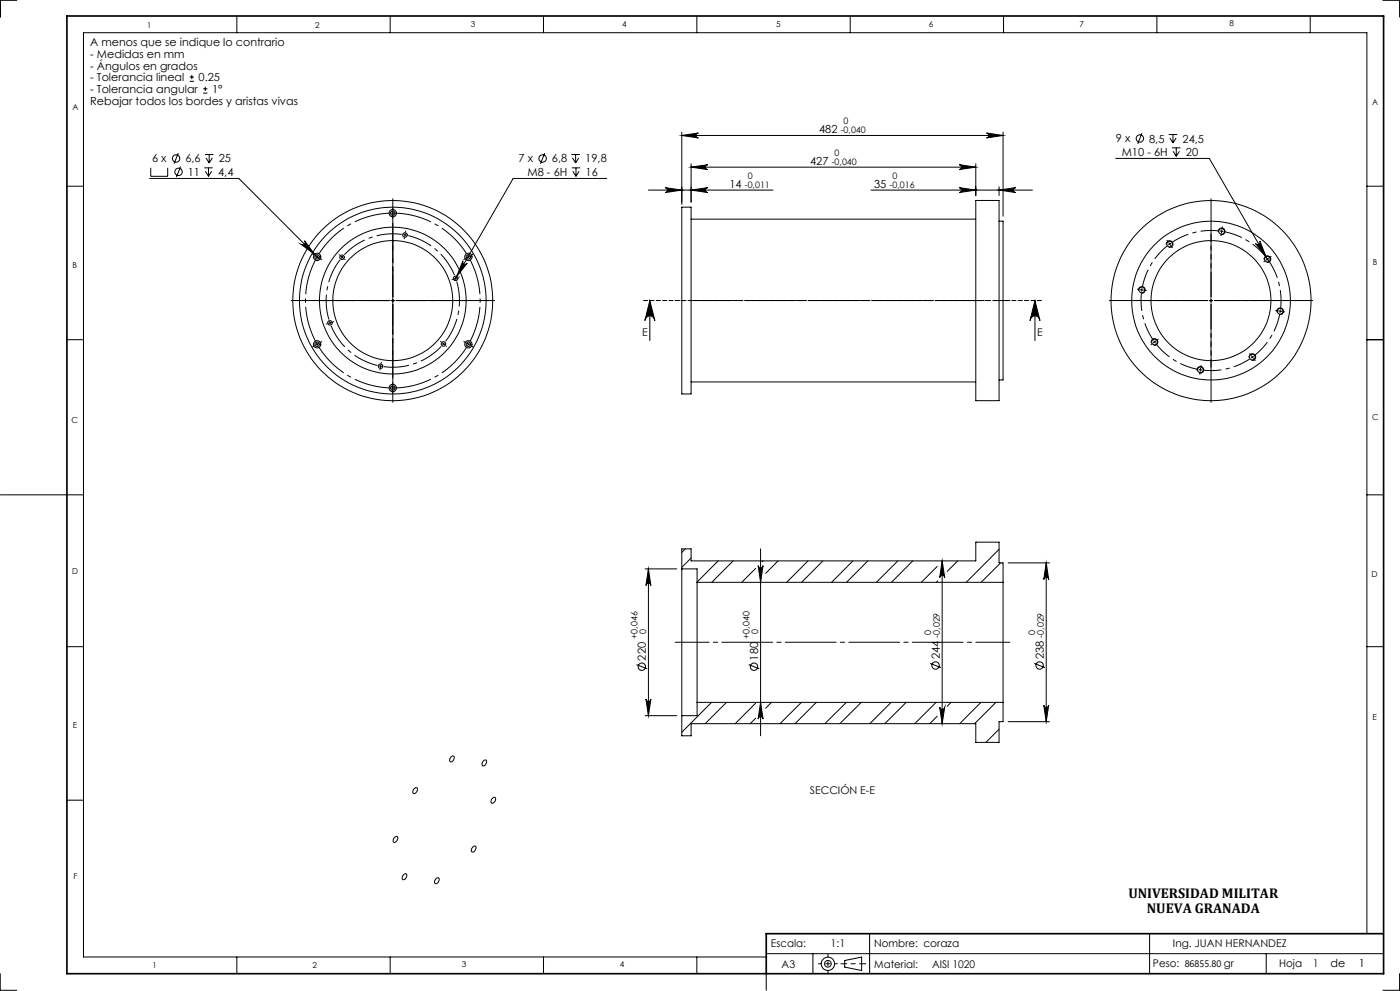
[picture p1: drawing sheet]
<svg xmlns="http://www.w3.org/2000/svg" width="420mm" height="297mm" viewBox="0 0 420 297" stroke-linecap="round" stroke-linejoin="round" font-family="sans-serif">
<g fill="none" stroke="#000" stroke-width=".3">
<path d="M5 .1h-4.9v5M71 4.8v5M117.1 4.8v5M163.1 4.8v5M209.1 4.8v5M255.1 4.8v5M301.1 4.8v5M347.1 4.8v5M393.1 4.8v5M414.9 .1h5v5M56.9 24.4h1.3M56.9 23.1h1.3"/>
<path d="M57.5 22.5v1.2M61 27.9h1.2M61 26.6h1.2M61.6 26v1.3M204.5 39.6v21.7M295.9 39.9l5 .7-5 .7a.74 .74 0 0 0 .7-.7 .74 .74 0 0 0-.7-.7zM300.9 39.6v25.2M342.6 39.9l-1.3 3.2M20.1 55.8h4.9M44.9 53.5h26.7l24.3 24.2M45.2 50.3v2.5h5.1v-2.5M53.5 45.9l-1.3 3.2"/>
<path d="M54.2 49.9l-1.3 3.2M61.3 50.3h2.5M61.5 46.3h2.5M61.6 51.3l.9 1.5M61.8 47.3l1 1.6M62.5 50.3v2.5M62.8 46.3v2.6M63.5 51.3l-1 1.5M63.7 47.3l-.9 1.6M163.4 45.9l-1.3 3.2M171.4 46.3h2.6M171.5 50.3h2.6"/>
<path d="M171.7 47.3l1 1.6M171.8 51.3l1 1.5M172.7 46.3v2.6M172.8 50.3v2.5M173.6 47.3l-.9 1.6M173.7 51.3l-.9 1.5M182 53.5h-28l-17.7 30.5M194.5 57h37.4M199.5 56.2l5 .8-5 .7a.74 .74 0 0 0 .8-.7 .74 .74 0 0 0-.8-.8zM204.5 40.6h96.4M204.5 40.6l5-.7a.74 .74 0 0 0-.7 .7 .74 .74 0 0 0 .7 .7zM207.3 49.1v11.5"/>
<path d="M207.3 50.1h85.4M207.3 57l5-.8a.74 .74 0 0 0-.7 .8 .74 .74 0 0 0 .7 .7zM207.3 50.1l5-.7a.74 .74 0 0 0-.7 .7 .74 .74 0 0 0 .7 .7zM261.3 57h48.4M287.7 56.2l5 .8-5 .7a.74 .74 0 0 0 .7-.7 .74 .74 0 0 0-.7-.8zM287.7 49.4l5 .7-5 .7a.74 .74 0 0 0 .7-.7 .74 .74 0 0 0-.7-.7zM292.7 49.1v9.5M299.7 56v2.6M299.7 57l5-.8a.74 .74 0 0 0-.7 .8 .74 .74 0 0 0 .7 .7zM334.7 47.5h28.1l17.8 30.9M350.6 40.3h2.6M350.9 41.3l1 1.6"/>
<path d="M351.6 44.3h2.6M351.9 40.3v2.6M351.9 45.3l1 1.5M352.8 41.3l-.9 1.6M352.9 44.3v2.5M353.8 45.3l-.9 1.5M410.1 55.8h5M90.3 73.2a.76 .76 0 0 0 1 0 .76 .76 0 0 0 .1-1.1l3 4.1zM94.7 76.7l.4 .3M95.1 77l.5 .3M95.1 77l-.2 .4M95.4 76.5l-.3 .5"/>
<path d="M102.2 76.8l.4 .3M102.6 77.1l.4 .3M102.6 77.1l-.3 .4M102.9 76.7l-.3 .4M138.9 78.1a.74 .74 0 0 0 .3 1 .74 .74 0 0 0 1-.2l-3.2 3.9zM204.5 62.1h2.8v56h-2.8zM207.3 65.7h85.4M292.7 60.1h7v60h-7zM299.7 66.3h1.2v47.6h-1.2M349.9 73.4a.99 .99 0 0 1 .9-1.2 .99 .99 0 0 1 1.1 1 .99 .99 0 0 1-1.3 .9M365.5 69.6a1.01 1.01 0 0 1 .9-1.3 1.01 1.01 0 0 1 1.1 1.1 1.01 1.01 0 0 1-1.3 .9M376.7 73a.75 .75 0 0 0 1 .2 .75 .75 0 0 0 .3-1l1.8 4.7z"/>
<path d="M379.3 77.9a.99 .99 0 0 1 .8-1.2 .99 .99 0 0 1 1.1 1.1 .99 .99 0 0 1-1.2 .8M117.3 90.1h1M117.8 89.6v1M194.9 90.1v12M194.9 90.1l1.6 6a1.5 1.5 0 0 0-1.5-1.4 1.5 1.5 0 0 0-1.5 1.4zM310.5 90.1v12M310.5 90.1l1.5 6a1.5 1.5 0 0 0-1.5-1.4 1.5 1.5 0 0 0-1.5 1.4zM341.6 87.1a1.01 1.01 0 0 1 .9-1.2 1.01 1.01 0 0 1 1 1.1 1.01 1.01 0 0 1-1.2 .9M342.1 86.8l.9 .2M342.6 86.4l-.1 1M362.8 90.1h1M363.3 89.6v1"/>
<path d="M383.1 93.6a1.01 1.01 0 0 1 .9-1.3 1.01 1.01 0 0 1 1.1 1.1 1.01 1.01 0 0 1-1.3 .9M20.1 101.8h4.9M207.3 114.5h85.4M345.4 102.8a.99 .99 0 0 1 .9-1.3 .99 .99 0 0 1 1 1.1 .99 .99 0 0 1-1.2 .9M359.1 111.1a1 1 0 0 1 .9-1.3 1 1 0 0 1 1.1 1.1 1 1 0 0 1-1.3 .9M374.8 107.3a.99 .99 0 0 1 .8-1.3 .99 .99 0 0 1 1.1 1.1 .99 .99 0 0 1-1.2 .9M410.1 101.8h5M.1 148.3h24.9M410.1 148.3h5M193.5 170.5h9.5M194.5 170.5l.8 5a.74 .74 0 0 0-.8-.7 .74 .74 0 0 0-.7 .7zM194.5 170.5v44"/>
<path d="M204.5 170.5v44M204.5 170.5h4.6v4M204.5 170.5v-6h2.8v3.6h85.4v-5.6h7v6.2h1.2v5.8M205.6 164.5l-1.1 1.1M207.3 167.2l-2.8 2.8M209.1 174.5v36M209.1 174.5h91.8M215.4 168.1l-6.3 6.3M220 168.1l-6.5 6.4M226.7 170.4l-4.2 4.1M227.4 169.5a.74 .74 0 0 0 .8 .7 .74 .74 0 0 0 .7-.7l-.7 5zM228.2 164.5v56"/>
<path d="M228.9 168.1l-.2 .2M233.4 168.1l-3.7 3.7M242.4 168.1l-6.4 6.4M246.9 168.1l-6.4 6.4M255.9 168.1l-6.4 6.4M260.3 168.1l-6.3 6.4M269.3 168.1l-6.4 6.4M273.8 168.1l-6.4 6.4M281.2 169.8l-4.8 4.7M281.3 174.1l-.4 .4M282.6 168.1l.8 5a.76 .76 0 0 0-.7-.7 .76 .76 0 0 0-.8 .7zM282.6 168.1v48.8"/>
<path d="M287.3 168.1l-3.1 3.1M292.9 162.5l-.2 .2M299.7 164.6l-9.8 9.9M300.2 168.7l-5.8 5.8M300.9 174.5v36M302.4 168.7h12.5M313.9 168.7l.7 5a.74 .74 0 0 0-.7-.7 .74 .74 0 0 0-.8 .7zM313.9 168.7v47.6M20.1 193.8h4.9M191 199.2l3.1 1.2M224.6 199.2l3.2 1.2M279.1 198.8l3.2 1.3"/>
<path d="M310.3 198.8l3.2 1.3M410.1 193.8h5M193.5 214.5h9.5M193.8 209.5a.74 .74 0 0 0 .7 .7 .74 .74 0 0 0 .8-.7l-.8 5zM209.1 210.5v4h-4.6M209.1 210.5h91.8M213.5 210.5l-9 9M217.9 210.5l-6.3 6.4M226.7 210.7l-6.1 6.2M226.7 215.3l-1.7 1.6M228.2 210.5l.7 5a.74 .74 0 0 0-.7-.7 .74 .74 0 0 0-.8 .7zM231.4 210.5l-1.7 1.8"/>
<path d="M240.4 210.5l-6.4 6.4M244.9 210.5l-6.4 6.4M253.9 210.5l-6.4 6.4M258.4 210.5l-6.4 6.4M267.3 210.5l-6.4 6.4M271.9 210.5l-6.5 6.4M280.8 210.5l-6.4 6.4M281.2 214.7l-2.3 2.2M281.9 211.9a.76 .76 0 0 0 .8 .7 .76 .76 0 0 0 .7-.7l-.8 5zM285.3 210.5l-1.1 1.2M294.3 210.5l-6.4 6.4M298.8 210.5l-6.4 6.4"/>
<path d="M299.7 218.5l-3.9 4M300.9 210.5v5.8h-1.2v6.2h-7v-5.6h-85.4v3.6h-2.8v-6M302.4 216.3h12.5M313.1 211.3a.74 .74 0 0 0 .8 .7 .74 .74 0 0 0 .7-.7l-.7 5zM20.1 239.8h4.9M124.4 236.3a.57 .57 0 0 1 .8-.1 .57 .57 0 0 1-.1 .9 .69 .69 0 0 1-.5 .7 .69 .69 0 0 1-.8-.4zM135.4 226.8a.57 .57 0 0 1 .9-.1 .57 .57 0 0 1-.1 .9 .69 .69 0 0 1-.5 .7 .69 .69 0 0 1-.8-.4zM145.1 228a.57 .57 0 0 1 .9-.1 .57 .57 0 0 1-.1 .9 .67 .67 0 0 1-.5 .7 .67 .67 0 0 1-.8-.4zM147.6 239.4a.61 .61 0 0 1 1-.4 .61 .61 0 0 1 0 1 .69 .69 0 0 1-.5 .7 .69 .69 0 0 1-.8-.4zM118.3 251.1a.59 .59 0 0 1 .9-.4 .59 .59 0 0 1 0 1 .66 .66 0 0 1-.5 .7 .66 .66 0 0 1-.8-.4zM141.9 253.8a.56 .56 0 0 1 .9-.1 .56 .56 0 0 1-.1 .9 .66 .66 0 0 1-.5 .7 .66 .66 0 0 1-.8-.4zM121.1 262.1a.57 .57 0 0 1 .9-.1 .57 .57 0 0 1-.1 .9 .66 .66 0 0 1-.5 .7 .66 .66 0 0 1-.8-.4z"/>
<path d="M130.9 263.3a.56 .56 0 0 1 .9-.1 .56 .56 0 0 1-.2 .9 .66 .66 0 0 1-.5 .7 .66 .66 0 0 1-.7-.4zM260.9 279.8v12M344.9 279.8v12M410.1 279.8v-270h-385.1v277h205M.1 291.8v5h4.9M71 286.8v5M117.1 286.8v5M163.1 286.8v5M209.1 286.8v5M229.9 291.8v5M229.9 285.8h185M243.9 285.8v6"/>
<path d="M252.3 288.9h1.1M253.4 287.9l5.1-1.1v4.1l-5.1-1.1zM258.5 288.9h1.2M379.9 285.8v6M419.9 291.8v5h-5"/>
<circle cx="52.8" cy="47.5" r="1.12"/>
<circle cx="53.6" cy="51.5" r="1.12"/>
<circle cx="162.8" cy="47.5" r="1.12"/>
<circle cx="342" cy="41.5" r="1.11"/>
<circle cx="95.1" cy="77" r=".66"/>
<circle cx="95.1" cy="77" r="1.1"/>
<circle cx="102.6" cy="77.1" r=".68"/>
<circle cx="117.8" cy="63.9" r="1.1"/>
<circle cx="117.8" cy="63.9" r=".67"/>
<circle cx="121.5" cy="70.4" r=".69"/>
<circle cx="140.5" cy="77" r="1.09"/>
<circle cx="140.5" cy="77" r=".67"/>
<circle cx="350.9" cy="73.2" r=".85"/>
<circle cx="366.5" cy="69.3" r=".84"/>
<circle cx="380.2" cy="77.7" r=".85"/>
<circle cx="99" cy="96.8" r=".69"/>
<circle cx="117.8" cy="90.1" r="18"/>
<circle cx="117.8" cy="90.1" r="30"/>
<circle cx="117.8" cy="90.1" r="28"/>
<circle cx="117.8" cy="90.1" r="22"/>
<circle cx="136.7" cy="83.4" r=".69"/>
<circle cx="342.5" cy="86.9" r=".85"/>
<circle cx="363.3" cy="90.1" r="30"/>
<circle cx="363.3" cy="90.1" r="18"/>
<circle cx="363.3" cy="90.1" r="23.8"/>
<circle cx="384.1" cy="93.3" r=".84"/>
<circle cx="95.1" cy="103.2" r=".66"/>
<circle cx="95.1" cy="103.2" r="1.1"/>
<circle cx="114.2" cy="109.7" r=".69"/>
<circle cx="117.8" cy="116.3" r="1.1"/>
<circle cx="117.8" cy="116.3" r=".67"/>
<circle cx="133" cy="103.1" r=".68"/>
<circle cx="140.5" cy="103.2" r="1.09"/>
<circle cx="140.5" cy="103.2" r=".67"/>
<circle cx="346.4" cy="102.5" r=".85"/>
<circle cx="360.1" cy="110.8" r=".85"/>
<circle cx="375.7" cy="107" r=".85"/>
<circle cx="192.5" cy="199.8" r="1.11"/>
<circle cx="226.2" cy="199.8" r="1.11"/>
<circle cx="280.7" cy="199.4" r="1.12"/>
<circle cx="311.9" cy="199.4" r="1.12"/>
<circle cx="248.4" cy="288.9" r=".98"/>
<circle cx="248.4" cy="288.9" r="2"/>
</g>
<g fill="none" stroke="#000" stroke-width=".3" stroke-dasharray="15.2 1.3 1.3 1.3" stroke-linecap="butt">
<path d="M117.8 63.9h-.5M117.8 63.9h.5M121.5 70.4l-.5-.1M121.5 70.4l.5 .1M140.5 77l-.2-.5M140.5 77l.3 .4M350.9 73.1l-.4 .3M350.9 73.1l.4-.3M366.5 69.3l-.5-.1M366.5 69.3l.5 .1M380.3 77.7l-.3-.4M380.3 77.7l.2 .4"/>
<path d="M99 96.7l.2 .5M99 96.7l-.2-.4M136.7 83.4l-.2-.5M136.7 83.4l.2 .5M384.1 93.3v-.5M384.1 93.3l-.1 .5M95.2 103.2l.2 .4M95.2 103.2l-.3-.5M114.2 109.7l.5 .1M114.2 109.7l-.5-.1M117.8 116.3h.5M117.8 116.3h-.5"/>
<path d="M133 103.1l.4-.4M133 103.1l-.3 .3M140.5 103.2l.3-.5M140.5 103.2l-.2 .4M346.4 102.5l.3 .4M346.4 102.5l-.3-.4M360.1 110.8l.5 .1M360.1 110.8l-.5-.1M375.7 107l.4-.3M375.7 107l-.4 .3"/>
</g>
<path d="M350.1 73.7a21 21 0 0 0-7.4 12.2M365.5 69.2a21 21 0 0 0-13.8 3.4M379.6 76.9a21 21 0 0 0-12.1-7.4M342.4 87.9a21 21 0 0 0 3.4 13.8M384.2 92.3a21 21 0 0 0-3.4-13.8M347 103.3a21 21 0 0 0 12.1 7.3M361.1 111a21 21 0 0 0 13.8-3.4M376.5 106.4a21 21 0 0 0 7.4-12.1" fill="none" stroke="#000" stroke-width=".3" stroke-dasharray="15.2 1.3 1.3 1.3" stroke-dashoffset="9.9" stroke-linecap="butt"/>
<path d="M94.7 77.8a26.2 26.2 0 0 0 0 24.5M116.8 63.9a26.2 26.2 0 0 0-21.1 12.2M140 76.1a26.2 26.2 0 0 0-21.2-12.2M95.7 104a26.2 26.2 0 0 0 21.1 12.3M118.8 116.3a26.2 26.2 0 0 0 21.2-12.3M141 102.3a26.2 26.2 0 0 0 0-24.5" fill="none" stroke="#000" stroke-width=".3" stroke-dasharray="15.2 1.3 1.3 1.3" stroke-dashoffset="4.4" stroke-linecap="butt"/>
<path d="M102 77.9a20 20 0 0 0-3.3 17.9M120.5 70.2a20 20 0 0 0-17.2 6.1M99.3 97.7a20 20 0 0 0 13.9 11.8M136.3 82.5a20 20 0 0 0-13.8-11.9M115.2 109.9a20 20 0 0 0 17.2-6.1M133.7 102.3a20 20 0 0 0 3.3-17.9" fill="none" stroke="#000" stroke-width=".3" stroke-dasharray="15.2 1.3 1.3 1.3" stroke-dashoffset="7.7" stroke-linecap="butt"/>
<g fill="none" stroke="#000" stroke-width=".3" stroke-dasharray="15.2 1.3 1.3 1.3">
<path d="M94.3 76.5l-.5-.3M96 77.5l.5 .3M101.9 76.4l-.2-.1M103.4 77.7l.1 .1M117.8 63.9v-.5M117.8 63.9v.5M117.8 62.9v-.6M117.8 64.9v.6M121.3 71.4v.2M121.5 70.4l.1-.5M121.5 70.4l-.1 .5M121.7 69.4v-.2"/>
<path d="M139.7 77.5l-.6 .3M140.5 77l.5-.3M140.5 77l-.4 .2M141.4 76.5l.5-.3M350.3 72.3l-.2-.3M350.9 73.1l-.3-.4M350.9 73.1l.3 .4M351.5 73.9l.2 .3M366.4 70.3l-.1 .3M366.5 69.3l.1-.5M366.5 69.3l-.1 .5M366.7 68.3v-.3"/>
<path d="M379.4 78.2l-.2 .3M380.3 77.7l.4-.3M380.3 77.7l-.5 .2M381.1 77.1l.2-.2M98 97.1h-.1M99 96.7l-.5 .2M99 96.7l.5-.1M99.9 96.4l.2-.1M117.8 90.1v-.5M117.8 90.1h-.5M117.8 90.1v.5M117.8 90.1h.5"/>
<path d="M135.8 83.7l-.2 .1M136.7 83.4l.5-.2M136.7 83.4l-.5 .2M137.6 83.1l.2-.1M302.9 90.1h-3.2M341.6 86.7h-.4M343.5 87l.4 .1M363.3 90.1v-.5M363.3 90.1h-.5M363.3 90.1v.5M363.3 90.1h.5M383.1 93.1h-.4"/>
<path d="M384.1 93.3h.5M384.1 93.3l-.5-.1M385.1 93.4l.3 .1M94.3 103.7l-.5 .3M95.2 103.2l-.5 .2M95.2 103.2l.4-.3M96 102.7l.5-.3M114 110.7v.2M114.2 109.7l-.1 .5M114.2 109.7l.1-.5M114.4 108.8v-.2M117.8 116.3v.5"/>
<path d="M117.8 116.3v-.5M117.8 117.3v.6M117.8 115.3v-.6M132.3 102.4l-.2-.1M133 103.1l.4 .3M133 103.1l-.3-.4M133.8 103.7l.1 .1M139.7 102.7l-.6-.3M140.5 103.2l.5 .2M140.5 103.2l-.4-.3M141.4 103.7l.5 .3M345.6 103.1l-.3 .2"/>
<path d="M346.4 102.5l-.4 .3M346.4 102.5l.4-.3M347.2 101.9l.3-.2M360 111.8l-.1 .4M360.1 110.8l-.1 .5M360.1 110.8l.1-.5M360.3 109.8v-.3M375.1 106.2l-.2-.3M375.7 107l.3 .4M375.7 107l-.3-.4M376.3 107.8l.2 .3"/>
</g>
<path d="M362.3 90.1h-18.9M363.3 89.1v-18.9M363.3 91.1v18.9M364.3 90.1h18.9" fill="none" stroke="#000" stroke-width=".3" stroke-dasharray="15.2 1.3 1.3 1.3" stroke-dashoffset="7.7"/>
<path d="M116.8 90.1h-29.5M117.8 89.1v-29.5M117.8 91.1v29.5M118.8 90.1h29.5M362.3 90.1h-29.5M363.3 89.1v-29.5M363.3 91.1v29.5M364.3 90.1h29.5" fill="none" stroke="#000" stroke-width=".3" stroke-dasharray="15.2 1.3 1.3 1.3" stroke-dashoffset="2.4"/>
<path d="M116.8 90.1h-22.1M117.8 89.1v-22.2M117.8 91.1v22.2M118.8 90.1h22.2" fill="none" stroke="#000" stroke-width=".3" stroke-dasharray="15.2 1.3 1.3 1.3" stroke-dashoffset="6.1"/>
<path d="M116.8 90.1h-16.8M117.8 89.1v-16.9M117.8 91.1v16.8M118.8 90.1h16.9" fill="none" stroke="#000" stroke-width=".3" stroke-dasharray="15.2 1.3 1.3 1.3" stroke-dashoffset="8.7"/>
<path d="M312.5 90.1h-119.5" fill="none" stroke="#000" stroke-width=".3" stroke-dasharray="1.3 .6" stroke-dashoffset="-.1"/>
<path d="M299.7 90.1h-7" fill="none" stroke="#000" stroke-width=".3" stroke-dasharray="15.2 1.3 1.3 1.3" stroke-dashoffset="13.6"/>
<path d="M292.7 90.1h-85.4" fill="none" stroke="#000" stroke-width=".3" stroke-dasharray="15.2 1.3 1.3 1.3" stroke-dashoffset="3"/>
<path d="M207.3 90.1h-4.8" fill="none" stroke="#000" stroke-width=".3" stroke-dasharray="15.2 1.3 1.3 1.3" stroke-dashoffset="14.7"/>
<path d="M302.9 192.5h-100.4" fill="none" stroke="#000" stroke-width=".3" stroke-dasharray="15.2 1.3 1.3 1.3" stroke-dashoffset="5"/>
<path d="M258.5 288.8h-5.1" fill="none" stroke="#000" stroke-width=".3" stroke-dasharray="15.2 1.3 1.3 1.3" stroke-dashoffset="14.6"/>
<path d="M245.5 288.8h5.7M248.4 286v5.7" fill="none" stroke="#000" stroke-width=".3" stroke-dasharray="15.2 1.3 1.3 1.3" stroke-dashoffset="14.3"/>
<path d="M20.1 4.8h395v287h-395zM414.9 279.8h-185v12" fill="none" stroke="#000" stroke-width=".5"/>
<g fill="#000">
<path d="M204.5 40.6l5-.7a.74 .74 0 0 0-.7 .7 .74 .74 0 0 0 .7 .7zM295.9 39.9l5 .7-5 .7a.74 .74 0 0 0 .7-.7 .74 .74 0 0 0-.7-.7zM287.7 56.2l5 .8-5 .7a.74 .74 0 0 0 .7-.7 .74 .74 0 0 0-.7-.8zM299.7 57l5-.8a.74 .74 0 0 0-.7 .8 .74 .74 0 0 0 .7 .7zM207.3 50.1l5-.7a.74 .74 0 0 0-.7 .7 .74 .74 0 0 0 .7 .7zM287.7 49.4l5 .7-5 .7a.74 .74 0 0 0 .7-.7 .74 .74 0 0 0-.7-.7zM90.3 73.2l4.1 3-3-4.1a.76 .76 0 0 1-.1 1.1 .76 .76 0 0 1-1 0zM138.9 78.1l-1.9 4.7 3.2-3.9a.74 .74 0 0 1-1 .2 .74 .74 0 0 1-.3-1zM376.7 73l3.1 3.9-1.8-4.7a.75 .75 0 0 1-.3 1 .75 .75 0 0 1-1-.2z"/>
<path d="M207.3 57l5-.8a.74 .74 0 0 0-.7 .8 .74 .74 0 0 0 .7 .7zM199.5 56.2l5 .8-5 .7a.74 .74 0 0 0 .8-.7 .74 .74 0 0 0-.8-.8z"/>
<path d="M310.5 90.1l1.5 6a1.5 1.5 0 0 0-1.5-1.4 1.5 1.5 0 0 0-1.5 1.4zM194.9 90.1l1.6 6a1.5 1.5 0 0 0-1.5-1.4 1.5 1.5 0 0 0-1.5 1.4z"/>
<path d="M313.9 168.7l.7 5a.74 .74 0 0 0-.7-.7 .74 .74 0 0 0-.8 .7zM313.1 211.3a.74 .74 0 0 0 .8 .7 .74 .74 0 0 0 .7-.7l-.7 5zM227.4 169.5a.74 .74 0 0 0 .8 .7 .74 .74 0 0 0 .7-.7l-.7 5zM228.2 210.5l.7 5a.74 .74 0 0 0-.7-.7 .74 .74 0 0 0-.8 .7zM282.6 168.1l.8 5a.76 .76 0 0 0-.7-.7 .76 .76 0 0 0-.8 .7zM281.9 211.9a.76 .76 0 0 0 .8 .7 .76 .76 0 0 0 .7-.7l-.8 5z"/>
<path d="M193.8 209.5a.74 .74 0 0 0 .7 .7 .74 .74 0 0 0 .8-.7l-.8 5zM194.5 170.5l.8 5a.74 .74 0 0 0-.8-.7 .74 .74 0 0 0-.7 .7z"/>
</g>
<g font-size="4.2">
<text x="338.5" y="269.2">UNIVERSIDAD MILITAR</text>
<text x="344" y="273.5">NUEVA GRANADA</text>
</g>
<g font-size="3.3">
<text x="27.1" y="13.9">A menos que se indique lo contrario</text>
<text x="27.1" y="17.4">- Medidas en mm</text>
<text x="27.1" y="20.9">- Ángulos en grados</text>
<text x="27.1" y="27.9">- Tolerancia angular</text>
<text x="27.1" y="24.4">- Tolerancia lineal</text>
<text x="59.6" y="24.4">0.25</text>
<text x="63.6" y="27.9">1°</text>
<text x="27.1" y="31.4">Rebajar todos los bordes y aristas vivas</text>
<text x="245.7" y="39.9">482</text>
<text x="334.8" y="42.7">9 x</text>
<text x="336.5" y="46.7">M10 - 6H</text>
<text x="344.7" y="42.7">8,5</text>
<text x="354.8" y="42.7">24,5</text>
<text x="355.8" y="46.7">20</text>
<text x="45.6" y="48.7">6 x</text>
<text x="55.6" y="48.7">6,6</text>
<text x="56.3" y="52.7">11</text>
<text x="65.4" y="52.7">4,4</text>
<text x="65.6" y="48.7">25</text>
<text x="155.6" y="48.7">7 x</text>
<text x="158.3" y="52.7">M8 - 6H</text>
<text x="165.6" y="48.7">6,8</text>
<text x="175.6" y="48.7">19,8</text>
<text x="175.7" y="52.7">16</text>
<text x="243" y="49.3">427</text>
<text x="218.8" y="56.2">14</text>
<text x="262.2" y="56.2">35</text>
<text x="193.8" y="198" transform="rotate(-90 193.8 198)">220</text>
<text x="227.4" y="198" transform="rotate(-90 227.4 198)">180</text>
<text x="281.9" y="197.6" transform="rotate(-90 281.9 197.6)">244</text>
<text x="313.1" y="197.6" transform="rotate(-90 313.1 197.6)">238</text>
<text x="399.1" y="289.8">de</text>
<text x="407.6" y="289.8">1</text>
</g>
<g font-size="3.2">
<text x="192.7" y="100.7">E</text>
<text x="311.2" y="100.7">E</text>
<text x="242.9" y="237.9">SECCIÓN E-E</text>
<text x="231.3" y="283.8">Escala:</text>
<text x="249.2" y="283.8">1:1</text>
<text x="262.3" y="283.8">Nombre: coraza</text>
<text x="351.9" y="283.8">Ing. JUAN HERNANDEZ</text>
<text x="234.5" y="290">A3</text>
<text x="262.3" y="290">Material:</text>
<text x="279.7" y="290">AISI 1020</text>
<text x="345.9" y="289.7">Peso:</text>
<text x="383.7" y="289.8">Hoja</text>
<text x="393.8" y="289.8">1</text>
</g>
<text font-size="2.8" x="355.4" y="289.7">86855.80 gr</text>
<g font-size="2.7">
<text x="252.2" y="39.9">-0,040</text>
<text x="253.1" y="37.3">0</text>
<text x="250.4" y="46.8">0</text>
<text x="224.3" y="53.7">0</text>
<text x="249.5" y="49.4">-0,040</text>
<text x="267.7" y="53.7">0</text>
<text x="223.4" y="56.3">-0,011</text>
<text x="266.9" y="56.3">-0,016</text>
<text x="191.2" y="191.5" transform="rotate(-90 191.2 191.5)">+0,046</text>
<text x="193.8" y="189.9" transform="rotate(-90 193.8 189.9)">0</text>
<text x="224.9" y="191.5" transform="rotate(-90 224.9 191.5)">+0,040</text>
<text x="227.5" y="189.9" transform="rotate(-90 227.5 189.9)">0</text>
<text x="279.4" y="190.2" transform="rotate(-90 279.4 190.2)">0</text>
<text x="281.9" y="191.1" transform="rotate(-90 281.9 191.1)">-0,029</text>
<text x="310.6" y="190.2" transform="rotate(-90 310.6 190.2)">0</text>
<text x="313.2" y="191.1" transform="rotate(-90 313.2 191.1)">-0,029</text>
</g>
<g font-size="2.5">
<text x="44.2" y="8.3">1</text>
<text x="94.5" y="8.3">2</text>
<text x="141.2" y="8.2">3</text>
<text x="186.6" y="8">4</text>
<text x="232.9" y="8">5</text>
<text x="278.6" y="8">6</text>
<text x="323.9" y="8">7</text>
<text x="368.9" y="7.9">8</text>
<text x="21.7" y="33">A</text>
<text x="411.7" y="31.5">A</text>
<text x="21.7" y="80.5">B</text>
<text x="411.9" y="79.5">B</text>
<text x="411.6" y="125.8">C</text>
<text x="21.4" y="126.9">C</text>
<text x="21.7" y="172.2">D</text>
<text x="411.4" y="172.8">D</text>
<text x="411.7" y="215.7">E</text>
<text x="21.9" y="218.1">E</text>
<text x="22" y="263.4">F</text>
<text x="45.8" y="290.1">1</text>
<text x="93.7" y="290">2</text>
<text x="138.6" y="289.9">3</text>
<text x="186" y="289.9">4</text>
</g>
</svg>
